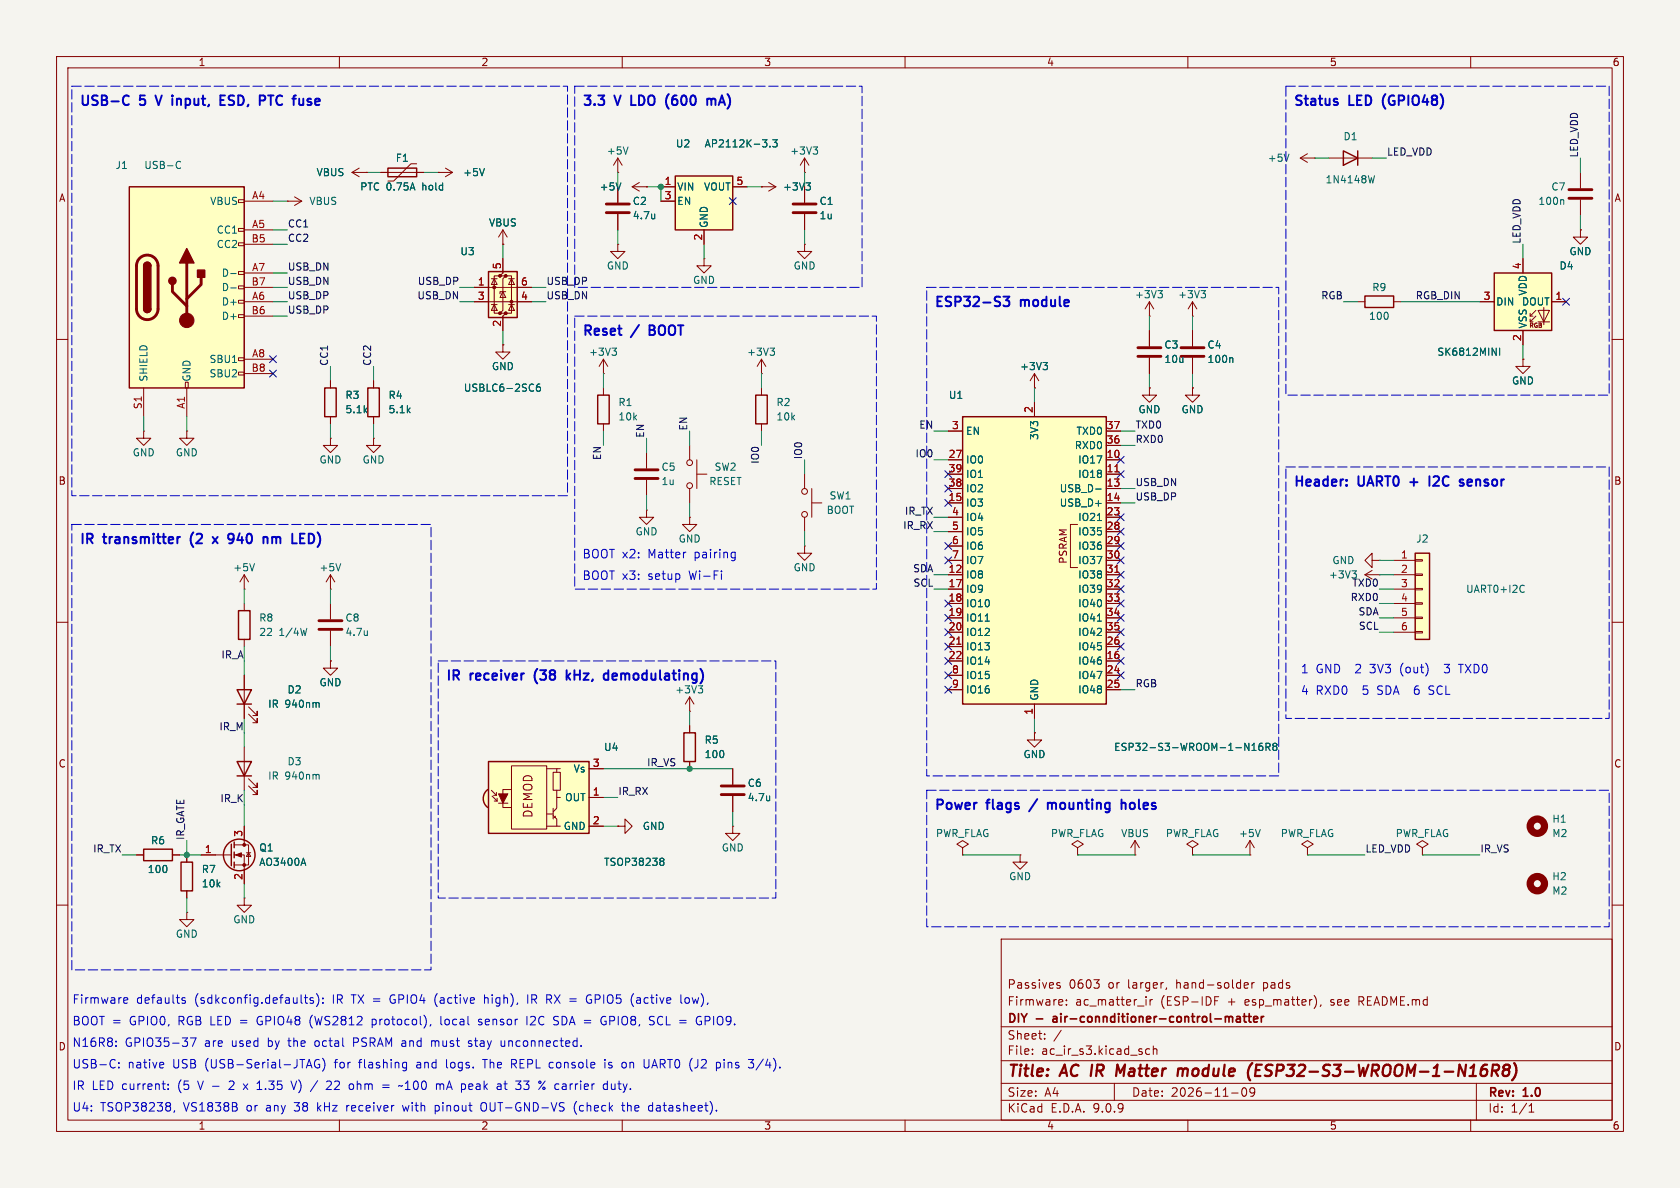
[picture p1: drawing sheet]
<svg xmlns="http://www.w3.org/2000/svg" width="297mm" height="210mm" viewBox="0 0 297 210" stroke-linecap="round" stroke-linejoin="round" font-family="sans-serif">
<path d="M0 0h297v210h-297z" fill="#f5f4ef" stroke="#f5f4ef" stroke-width=".18"/>
<g fill="none" stroke="#840000" stroke-width=".18">
<path d="M10 10h277v190h-277zM12 12h273v186h-273zM60 10v2M110 10v2M160 10v2M210 10v2M260 10v2M50.8 35.6h.1M50.8 35.6h2.5M52.1 34.8l1.2 .8M53.3 35.6l-1.2 .7M10 60h2"/>
<path d="M25.4 76.2v1.3h1.3l-1.3 1.2-1.3-1.2h1.3M25.4 76.2h.1M285 60h2M10 110h2M285 110h2M170.2 149.9l1-.7-1-.6-1 .6 1 .7v1.2M170.2 151.1h.1M10 160h2M177 166h108v32h-108zM186.9 174.1l.5 .2 .1 .1-.1 .2-.4 .1M186.9 173.8h.5M187.8 176.8l.1 .3-.7 .1"/>
<path d="M188.5 177.6v.1M188.5 176.8v.1M193.4 173.2h.9l-.5 .6M194.2 173.9v.7M202.6 176.2v.1M202.6 176.7v1M203.3 176.7v1M203.7 176.7l-.2 .1-.2 .2M206.2 174.6l-.1 .3M214.7 176.9h.5M214.7 176.2h.8M220 174.5l.2 .2 .4-.1"/>
<path d="M220 173.9l.2-.2h.3l.2 .2v.2l-.7 .1M221.3 173.7v1M221.7 173.7l-.2 .1-.2 .2M232.6 176.4l.1 .6-.1 .8M233.5 177.6l-.1 .3M285 160h2M60 198v2M110 198v2M160 198v2M177 194.5h108M177 191.5h108M177 187.5h108"/>
<path d="M177 181.5h108M182.5 186.3v.1M182.5 185.5v.1M184.7 183.6v.1M184.7 182.8v.1M187.6 182.1l-1.3 2M197 191.5v3M203.2 185.5l-.4-.1-.3 .3v.4l.2 .2h.5M203.9 185.5l.2-.1 .4 .1v.9M203.9 184.9v1.5M210 198v2M217.7 193.2h1.2"/>
<path d="M219.7 192.4l.2-.1a.81 .81 0 0 1 .6 .6 .81 .81 0 0 1-.3 .8l-.2 .1a.81 .81 0 0 1-.3-1.4zM221.8 192.9l-.3 .3h-.3l-.2-.3 .1-.5 .4-.1 .2 .1a.99 .99 0 0 1-.3 1.4h-.3M260 198v2M261 191.5v6.5M270.3 196.6h.9M270.3 195.5l.4-.4v1.5"/>
</g>
<g fill="none" stroke="#840000" stroke-width=".4">
<path d="M197.6 188.2l.4 1.4 .9-1.4M208.4 189l.5-.1 .2 .3M209.1 189.2l-.1 1M209.9 189a.5 .5 0 0 0-.8 .2M221.4 187.9l-.1 .1M222 189.2h.7M223.1 188.2h-1l-.2 2h.9M263.9 188.2l1 .1a.58 .58 0 0 1-.3 1h-.8M264.3 189.3l.5 .9M266.1 189.1a.65 .65 0 0 0-.3 1 .65 .65 0 0 0 .9-.1 .65 .65 0 0 0 0-.8l-.2-.1M266.1 189.1l-.3-.2v-.3a.64 .64 0 0 1 1.1-.2v.3l-.4 .4M266.1 189.1h.4"/>
<path d="M267.7 187.9a2.32 2.32 0 0 1-.4 3.1"/>
</g>
<path d="M218.6 179.8h.6l.1 .9M219.8 179.7h.5M220 179.2v1.3l.3 .2M220.6 179.7h.6M220.8 179.2v1.3l.4 .2M223 179.7v1M223.4 179.7l-.3 .1-.1 .2M186.2 180.2v.4M219.3 180l-.5 .1a.29 .29 0 0 0-.3 .3 .29 .29 0 0 0 .3 .3l.5-.1M221.6 180.2l.7-.2v-.2l-.5-.1-.2 .2 .1 .7h.6" fill="none" stroke="#840000" stroke-width=".3"/>
<path d="M22.9 33h20.3v35.6h-20.3z" fill="#ffffc2"/>
<g fill="none" stroke="#840000" stroke-width=".18">
<path d="M42.2 35.3h1v.5h-1zM43.2 35.6h5.1M42.2 40.4h1v.5h-1zM42.2 42.9h1v.5h-1zM42.2 48h1v.5h-1zM42.2 50.5h1v.6h-1zM42.2 53.1h1v.5h-1zM42.2 55.6h1v.5h-1zM43.2 40.6h5.1M43.2 43.2h5.1M43.2 48.3h5.1M43.2 50.8h5.1"/>
<path d="M43.2 53.3h5.1M43.2 55.9h5.1M25.4 68.6v5.1M32.8 67.6h.5v1h-.5zM33 76.2v1.3h1.3l-1.3 1.2-1.3-1.2h1.3M33 76.2h.1M33 68.6v5.1M42.2 63.2h1v.6h-1zM42.2 65.8h1v.5h-1zM43.2 63.5h5.1M43.2 66h5.1M241.3 101.6l1.3 .8"/>
<path d="M241.3 101.6h2.5M242.6 100.8l-1.3 .8M243.8 101.6h.1M121.9 125.7h.1M121.9 123.2l-.7 1.3M121.9 123.2l.8 1.3M121.9 123.2v2.5M251.5 149.9l1-.7-1-.6-1.1 .6 1.1 .7v1.2M251.5 151.1h.1"/>
</g>
<path d="M22.9 33h20.3v35.6h-20.3zM25.4 47a.64 .64 0 0 1 .6-.6 .64 .64 0 0 1 .7 .6M25.4 54.6a.64 .64 0 0 0 .6 .6 .64 .64 0 0 0 .7-.6" fill="none" stroke="#840000" stroke-width=".25"/>
<path d="M24.7 45.7a1.9 1.9 0 0 1 2.1-.5 1.9 1.9 0 0 1 1.1 1.8v7.6a1.91 1.91 0 0 1-1.9 1.9 1.91 1.91 0 0 1-1.9-1.9v-7.8l.2-.6zM30.5 50.3v1.3l2.5 2.5M33 46.5v10.1M35.6 49v1.3l-2.6 2.5" fill="none" stroke="#840000" stroke-width=".51"/>
<g fill="#840000" stroke="#840000" stroke-width=".25">
<path d="M25.4 47h1.3v7.6h-1.3z"/>
<path d="M25.6 46.5a.64 .64 0 0 1 .7-.1 .64 .64 0 0 1 .4 .6h-1.3z"/>
<path d="M25.4 54.6h1.3a.64 .64 0 0 1-.7 .6 .64 .64 0 0 1-.6-.6z"/>
<path d="M33 43.9l1.3 2.6h-2.6z"/>
<path d="M34.9 47.8h1.3v1.2h-1.3z"/>
<circle cx="30.5" cy="49.7" r=".63"/>
</g>
<circle cx="33" cy="56.6" r="1.27" fill="#840000" stroke="#840000" stroke-width=".18"/>
<path d="M31.4 28.6l.3-.1 .2 .1M31.9 29.7l-.2 .1-.3-.1M40.8 48.4h1M40.8 50.9h1M239 100.9h.8l-.4 .5M239.5 101.4l.3 .2v.3M124 121.7l.2 .3v.3l-.2 .2" fill="none" stroke="#006464" stroke-width=".18"/>
<circle cx="271.8" cy="146" r="1.27" fill="none" stroke="#840000" stroke-width="1.3"/>
<path d="M250.2 97.8h2.5v15.2h-2.5z" fill="#ffffc2"/>
<path d="M250.2 97.8h2.5v15.2h-2.5z" fill="none" stroke="#840000" stroke-width=".25"/>
<g fill="none" stroke="#840000" stroke-width=".18">
<path d="M210.8 58.4v2.8M210.8 63.2v2.8M246.4 99.1h3.8M250.2 98.9h1.3v.3h-1.3zM246.4 101.6h3.8M246.4 104.1h3.8M246.4 106.7h3.8M246.4 109.2h3.8M246.4 111.8h3.8M250.2 101.5h1.3v.2h-1.3zM250.2 104h1.3v.3h-1.3zM250.2 106.6h1.3v.2h-1.3z"/>
<path d="M250.2 109.1h1.3v.2h-1.3zM250.2 111.6h1.3v.3h-1.3z"/>
</g>
<path d="M217.8 63.2l.1 .2v.7M269.1 103.4l.4 .2M269.5 104.6l-.4 .1" fill="none" stroke="#006464" stroke-width=".18"/>
<path d="M208.8 61.5h4.1M208.8 63h4.1" fill="none" stroke="#840000" stroke-width=".51"/>
<path d="M170.2 73.7h25.4v50.8h-25.4z" fill="#ffffc2"/>
<path d="M68.6 29.7h5.1v1.5h-5.1zM105.7 69.9h2v5h-2zM170.2 73.7h25.4v50.8h-25.4zM120.9 129.5h2v5.1h-2z" fill="none" stroke="#840000" stroke-width=".25"/>
<g fill="none" stroke="#840000" stroke-width=".18">
<path d="M67.3 30.5h7.6M73.7 29h-1.1l-3 3h-1M203.2 58.4v2.8M210.8 55.9h.1M210.8 53.3l-.7 1.3M210.8 53.3l.8 1.3M210.8 53.3v2.6M106.7 66h.1M106.7 63.5v2.5M106.7 68.6v1.3M106.7 74.9v1.3M106.7 63.5l-.8 1.3"/>
<path d="M106.7 63.5l.7 1.3M167.6 76.2h2.6M182.9 71.1v2.6M195.6 76.2h2.5M195.6 78.7h2.5M203.2 63.2v2.8M210.8 68.6v1.3h1.3l-1.3 1.2-1.3-1.2h1.3M210.8 68.6h.1M167.6 81.3h2.6M167.6 83.8h2.6M167.6 86.4h2.6M167.6 88.9h2.6"/>
<path d="M167.6 91.4h2.6M167.6 94h2.6M167.6 96.5h2.6M167.6 99.1h2.6M190.5 92.7h-1.3v7.6h1.3M195.6 81.3h2.5M195.6 83.8h2.5M195.6 86.4h2.5M195.6 88.9h2.5M195.6 91.4h2.5M195.6 94h2.5M195.6 96.5h2.5"/>
<path d="M195.6 99.1h2.5M167.6 101.6h2.6M167.6 104.1h2.6M167.6 106.7h2.6M167.6 109.2h2.6M167.6 111.8h2.6M167.6 114.3h2.6M167.6 116.8h2.6M167.6 119.4h2.6M195.6 101.6h2.5M195.6 104.1h2.5M195.6 106.7h2.5"/>
<path d="M195.6 109.2h2.5M195.6 111.8h2.5M195.6 114.3h2.5M195.6 116.8h2.5M195.6 119.4h2.5M121.9 128.3v1.2M121.9 134.6v1.3M167.6 121.9h2.6M182.9 129.5v1.3h1.2l-1.2 1.3-1.3-1.3h1.3M182.9 129.5h.1M182.9 124.5v2.5M195.6 121.9h2.5"/>
<path d="M180.3 151.1v1.3h1.3l-1.3 1.3-1.2-1.3h1.2M180.3 151.1h.1M190.5 149.9l1-.7-1-.6-1 .6 1 .7v1.2M190.5 151.1h.1M200.7 151.1h.1M200.7 148.6l-.8 1.3M200.7 148.6l.7 1.3M200.7 148.6v2.5M210.8 149.9l1-.7-1-.6-1 .6 1 .7v1.2M210.8 151.1h.1M221 151.1h.1M221 148.6l-.8 1.3"/>
<path d="M221 148.6l.7 1.3M221 148.6v2.5M231.1 149.9l1.1-.7-1.1-.6-1 .6 1 .7v1.2M231.1 151.1h.1"/>
</g>
<g fill="none" stroke="#006464" stroke-width=".18">
<path d="M212.3 51.4h.8l-.4 .5M212.9 51.9l.2 .2v.3l-.2 .2M108.2 61.5h.8l-.4 .5M108.7 62l.3 .3v.3l-.3 .2M193.7 86.5h1M194 92h.7M174.2 109.8h.7M194 109.8h.7M221.3 132.7h.8M221.3 131.8l.4-.4v1.3M223.1 131.4l-.3 .1a.86 .86 0 0 0 0 1.2l.4-.2 .1-.4-.3-.2h-.2l-.3 .2M223.8 132.1l.6-.1 .1-.2v-.3l-.7-.1v1.3"/>
<path d="M224.1 132.1l.4 .6M225.3 131.9l-.3 .3 .1 .3 .2 .2 .3-.1 .1-.2v-.2l-.2-.3M225.3 131.9l-.3-.2 .3-.3h.2l.2 .2-.2 .3M225.3 131.9h.2M222.8 146.6l-.4 1.3"/>
</g>
<path d="M197.1 83.4h.7M169.2 113.9h.7M197.1 101.2h.7" fill="none" stroke="#a90000" stroke-width=".18"/>
<path d="M201.2 61.5h4M201.2 63h4" fill="none" stroke="#840000" stroke-width=".51"/>
<circle cx="271.8" cy="156.2" r="1.27" fill="none" stroke="#840000" stroke-width="1.3"/>
<path d="M264.2 48.3h10.1v10.1h-10.1z" fill="#ffffc2"/>
<g fill="none" stroke="#840000" stroke-width=".18">
<path d="M229.9 27.9h2.5M229.9 27.9l1.2 .8M231.1 27.2l-1.2 .7M232.4 27.9h.1M234.9 27.9h7.7M240 53.3h1.3M246.4 53.3h1.2M261.6 53.3h2.6M269.2 45.7v2.6M269.2 58.4v2.6M270.5 55.9h.5M270.5 56.9h.5"/>
<path d="M271.5 54.9l-1 1v-.5M271.5 55.9l-1 1v-.5M271.9 54.9h2l-1 2zM271.9 56.9h2M272.9 54.4v3M274.3 53.3h2.6M121.9 78.7v2.6M121.9 86.4v2.5M123.2 83.8h1.8M123.2 81.3v5.1"/>
<circle cx="121.9" cy="85.9" r=".51"/>
<circle cx="121.9" cy="81.8" r=".51"/>
</g>
<path d="M237.5 26.7l2.5 1.2-2.5 1.3zM240 26.7v2.5M241.3 52.3h5.1v2.1h-5.1zM264.2 48.3h10.1v10.1h-10.1z" fill="none" stroke="#840000" stroke-width=".25"/>
<path d="M227.9 27.2l-.4 1.3M243 31.1l-.3 1.2M263.8 61.5l.7 1.3v-1.3M265.1 61.5v1.3" fill="none" stroke="#006464" stroke-width=".18"/>
<path d="M119.4 31.1h10.1v9.5h-10.1z" fill="#ffffc2"/>
<g fill="none" stroke="#840000" stroke-width=".25">
<path d="M119.4 31.1h10.1v9.5h-10.1zM57.4 68.6h2v5.1h-2zM65 68.6h2.1v5.1h-2.1zM42.2 108h2v5h-2zM41.9 134.6h2.5l-1.2 2.6zM41.9 121.9h2.5l-1.2 2.6zM41.9 137.2h2.5M41.9 124.5h2.5M25.4 150.1h5.1v2h-5.1zM32 152.4h2v5.1h-2zM40.9 149.2v3.8M41.4 148.8v1.1"/>
<path d="M41.4 150.6v1M41.4 152.4v1"/>
<circle cx="42.3" cy="151.1" r="2.79"/>
</g>
<g fill="none" stroke="#840000" stroke-width=".18">
<path d="M62.2 30.5h2.6M62.2 30.5l1.3 .7M63.5 29.7l-1.3 .8M64.8 30.5h.1M77.5 30.5h.1M77.5 30.5h2.5M78.7 29.7l1.3 .8M80 30.5l-1.3 .7M109.2 30.5h.1M109.2 27.9l-.7 1.3M109.2 27.9l.8 1.3M109.2 27.9v2.6"/>
<path d="M109.2 33v2.8M109.2 37.8v2.8M111.8 33h2.5M111.8 33l1.2 .8M113 32.3l-1.2 .7M114.3 33h.1M116.8 33h2.6M116.8 35.6h2.6M129.5 33h2.6M134.6 33h.1M134.6 33h2.6M135.9 32.3l1.3 .7"/>
<path d="M137.2 33l-1.3 .8M142.2 30.5h.1M142.2 27.9v2.6M142.2 33v2.8M142.2 37.8v2.8M142.2 27.9l-.7 1.3M142.2 27.9l.8 1.3M88.9 43.2h.1M88.9 40.6l-.8 1.3M88.9 40.6l.8 1.3M88.9 40.6v2.6M109.2 43.2v1.3h1.3l-1.3 1.2-1.3-1.2h1.3"/>
<path d="M109.2 43.2h.1M124.5 45.7v1.3h1.2l-1.2 1.3-1.3-1.3h1.3M124.5 45.7h.1M124.5 40.6v2.6M58.4 67.3v1.3M58.4 73.7v1.2M66 67.3v1.3M66 73.7v1.2M88.9 61v1.2h1.3l-1.3 1.3-1.3-1.3h1.3M88.9 61h.1M242.6 99.1v-1.3l-1.3 1.3 1.3 1.2v-1.2h1.2M243.8 99.1h.1"/>
<path d="M43.2 104.1h.1M43.2 101.6v2.5M43.2 106.7v1.3M43.2 113v1.3M43.2 119.4v7.6M43.2 101.6l-.8 1.3M43.2 101.6l.7 1.3M58.4 116.8v1.3h1.3l-1.3 1.3-1.3-1.3h1.3M58.4 116.8h.1M58.4 104.1h.1M58.4 101.6v2.5M58.4 106.7v2.8"/>
<path d="M58.4 111.5v2.8M58.4 101.6l-.7 1.3M58.4 101.6l.8 1.3M43.2 132.1v7.6M43.9 138.9l1.6 1.6v-.8v.8h-.8M43.9 137.7l1.6 1.5v-.8v.8h-.8M43.9 126.2l1.6 1.6v-.8v.8h-.8M43.9 125l1.6 1.5v-.8v.8h-.8M24.1 151.1h1.3M30.5 151.1h1.2M33 151.1v1.3M33 157.5v1.3"/>
<path d="M35.6 151.1h5.3M41.4 149.4h2.5v3.5h-2.5M41.4 151.1h1.8v5.1M43.2 158.8v1.2h1.2l-1.2 1.3-1.3-1.3h1.3M43.2 158.8h.1M43.2 146.1v3.3M43.6 150.7h.7M43.9 150.7l.4 .7h-.7zM33 161.3v1.3h1.3l-1.3 1.2-1.3-1.2h1.3M33 161.3h.1"/>
</g>
<g fill="none" stroke="#006464" stroke-width=".18">
<path d="M85.6 29.8l-.4 1.3M109.8 32.3l-.5 1.3M111 26l-.4 1.2M115.7 37.8v.9M115.7 38.6h.1M134.8 24.7h.8l-.4 .5M135.5 25.3v.6M136.1 25.9v.1M136.6 24.7h.8l-.4 .5 .3 .1v.6l-.1 .1-.6-.1M142.5 32.3h.8l-.5 .5M143 32.8l.3 .3v.3l-.3 .2M143.8 26h.7l-.4 .5"/>
<path d="M144.3 26.5l.2 .2v.3l-.2 .2M45 99.6l-.4 1.3M60.2 99.6l-.4 1.3M54.2 111.1l-.3 1.2M64.9 111.5v.8M64.9 112.2v.1M56.2 136.9l.2 .2v.6M56.2 124.2l.2 .2v.6M53.6 151.7l.5 1.3"/>
</g>
<g fill="#840000" stroke="#840000" stroke-width=".18">
<path d="M41.7 151.1l1-.4v.8z"/>
<circle cx="43.2" cy="149.4" r=".25"/>
<circle cx="43.2" cy="152.9" r=".25"/>
</g>
<path d="M107.2 36.1h4.1M107.2 37.6h4.1M140.2 36.1h4.1M140.2 37.6h4.1M56.4 109.7h4.1M56.4 111.3h4.1" fill="none" stroke="#840000" stroke-width=".51"/>
<path d="M86.4 48h5v8.1h-5z" fill="#ffffc2"/>
<g fill="#840000" stroke="#840000" stroke-width=".18">
<circle cx="87.4" cy="50.8" r=".25"/>
<circle cx="88.4" cy="48.8" r=".25"/>
<circle cx="88.4" cy="55.4" r=".25"/>
<circle cx="89.4" cy="48.8" r=".25"/>
<circle cx="89.4" cy="55.4" r=".25"/>
<circle cx="90.4" cy="53.3" r=".25"/>
</g>
<g fill="none" stroke="#840000" stroke-width=".18">
<path d="M83.8 50.8h10.2M83.8 53.3h10.2M86.9 53.8h1M86.9 49.3h1M87.4 49.3l.5 1h-1zM87.4 53.8l.5 1.1h-1zM88.4 48.8h-1v6.6h1M88.9 45.7v2.6l-.5 .5h1l-.5 .5v5.6l-.5 .5h1l-.5 .5v2.5M88.9 51.6l.5 1h-1zM89.4 51.6h-1v.3M89.4 48.8h1v6.6h-1M89.9 53.8h1"/>
<path d="M89.9 49.3h1M90.4 49.3l.5 1h-1zM90.4 53.8l.5 1.1h-1zM142.2 43.2v1.3h1.3l-1.3 1.2-1.2-1.2h1.2M142.2 43.2h.1M58.4 77.5v1.2h1.3l-1.3 1.3-1.3-1.3h1.3M58.4 77.5h.1M66 77.5v1.2h1.3l-1.3 1.3-1.2-1.3h1.2M66 77.5h.1M134.6 66h.1M134.6 63.5v2.5M134.6 68.6v1.3"/>
<path d="M134.6 74.9v1.3M134.6 63.5l-.7 1.3M134.6 63.5l.8 1.3M129.5 135.9v2.8M109.2 146.1h1.3v-1.3l1.3 1.3-1.3 1.2v-1.2M109.2 146.1h.1M129.5 146.1v1.2h1.3l-1.3 1.3-1.2-1.3h1.2M129.5 146.1h.1M129.5 140.7v2.8"/>
</g>
<path d="M86.4 48h5v8.1h-5zM133.6 69.9h2v5h-2z" fill="none" stroke="#840000" stroke-width=".25"/>
<path d="M95.4 67.9l-.3 .1a.86 .86 0 0 0 0 1.2l.4-.2 .1-.4-.3-.2h-.2l-.3 .2M136.1 61.5h.8l-.4 .5M136.7 62l.2 .3v.3l-.2 .2M136.1 140.7v.8M136.1 141.4l-.1 .1" fill="none" stroke="#006464" stroke-width=".18"/>
<path d="M127.5 138.9h4.1M127.5 140.5h4.1" fill="none" stroke="#840000" stroke-width=".51"/>
<path d="M86 139.8l.2-.2 1.2 1.6-1.2 1.5a1.97 1.97 0 0 1-.2-2.9z" fill="#ffffc2" stroke="#ffffc2" stroke-width=".18"/>
<path d="M86.4 134.6h17.7v12.7h-17.7z" fill="#ffffc2"/>
<path d="M86.2 139.6a1.97 1.97 0 0 0 0 3.1M86.4 134.6h17.7v12.7h-17.7z" fill="none" stroke="#840000" stroke-width=".25"/>
<g fill="none" stroke="#840000" stroke-width=".18">
<path d="M64.8 30.5h.1M67.3 30.5h1.3M73.7 30.5h1.2M77.5 30.5h.1M109.2 33v2.8M109.2 37.8v2.8M114.3 33h.1M116.8 33h2.6M116.8 35.6h2.6M129.5 33h2.6M134.6 33h.1M142.2 33v2.8"/>
<path d="M142.2 37.8v2.8M279.4 30.5v2.8M279.4 35.3v2.8M83.8 53.3h2.6M83.8 50.8h2.6M88.9 43.2h.1M88.9 45.7v2.6M88.9 55.9v2.5M91.4 53.3h2.6M91.4 50.8h2.6M124.5 40.6v2.6M203.2 55.9h.1"/>
<path d="M203.2 53.3l-.8 1.3M203.2 53.3l.8 1.3M203.2 53.3v2.6M203.2 58.4v2.8M210.8 58.4v2.8M261.6 53.3h2.6M269.2 45.7v2.6M269.2 58.4v2.6M274.3 53.3h2.6M279.4 40.6v1.3h1.3l-1.3 1.3-1.3-1.3h1.3M279.4 40.6h.1M58.4 67.3v1.3"/>
<path d="M58.4 73.7v1.2M66 67.3v1.3M66 73.7v1.2M88.9 61h.1M167.6 76.2h2.6M182.9 68.6h.1M182.9 66l-.8 1.3M182.9 66l.7 1.3M182.9 66v2.6M182.9 71.1v2.6M195.6 76.2h2.5M195.6 78.7h2.5"/>
<path d="M203.2 68.6v1.3h1.3l-1.3 1.2-1.3-1.2h1.3M203.2 68.6h.1M203.2 63.2v2.8M210.8 68.6h.1M210.8 63.2v2.8M269.2 63.5v1.3h1.3l-1.3 1.2-1.2-1.2h1.2M269.2 63.5h.1M114.3 90.2v1.2h1.3l-1.3 1.3-1.3-1.3h1.3M114.3 90.2h.1M114.3 80v2.8M114.3 84.8v2.8M121.9 91.4v1.3h1.3l-1.3 1.3-1.3-1.3h1.3"/>
<path d="M121.9 91.4h.1M142.2 96.5v1.3h1.3l-1.3 1.3-1.2-1.3h1.2M142.2 96.5h.1M142.2 83.8v2.6M142.2 91.4v2.6M143.5 88.9h1.8M143.5 86.4v5M167.6 88.9h2.6M167.6 81.3h2.6M167.6 83.8h2.6M167.6 86.4h2.6M167.6 91.4h2.6"/>
<path d="M167.6 94h2.6M167.6 96.5h2.6M167.6 99.1h2.6M195.6 88.9h2.5M195.6 81.3h2.5M195.6 83.8h2.5M195.6 86.4h2.5M195.6 91.4h2.5M195.6 94h2.5M195.6 96.5h2.5M195.6 99.1h2.5M43.2 119.4v2.5"/>
<path d="M58.4 116.8h.1M167.6 101.6h2.6M167.6 104.1h2.6M167.6 106.7h2.6M167.6 109.2h2.6M167.6 111.8h2.6M167.6 114.3h2.6M167.6 116.8h2.6M167.6 119.4h2.6M195.6 101.6h2.5M195.6 104.1h2.5M195.6 106.7h2.5"/>
<path d="M195.6 109.2h2.5M195.6 111.8h2.5M195.6 114.3h2.5M195.6 116.8h2.5M195.6 119.4h2.5M43.2 124.5v2.5M86.9 139.7l.9 .9M90.4 135.4h6.2v11.2h-6.2zM90.4 139.6h-1.5v3.1h1.5M96.6 135.9h1.8M97.8 136.5h1.3v3.2h-1.3zM98.4 139.7v1.3"/>
<path d="M99.1 135.9h-.7v.6M104.1 135.9h2.6M121.9 128.3v1.2M121.9 134.6v1.3M129.5 135.9v2.8M167.6 121.9h2.6M182.9 129.5h.1M182.9 124.5v2.5M195.6 121.9h2.5M24.1 151.1h1.3M30.5 151.1h1.2M33 151.1v1.3"/>
<path d="M33 157.5v1.3M35.6 151.1h2.5M43.2 146.1v2.5M43.2 153.7v2.5M87 140.7l.9 .9M87.2 140.6h.6M87.4 141.6h.5M87.8 140.1v.5M87.9 141.1v.5M88.1 142h1.7M96.6 146.1h1.8M96.6 143.9h1.2"/>
<path d="M97.8 144.1l.6 .7v1.3h.7M97.8 142.9v1.9M98.2 144.3v.2h-.3M99.1 141h-.7v1.9l-.6 .6M104.1 146.1h2.6M104.1 141h2.6M109.2 146.1h.1M129.5 140.7v2.8"/>
<circle cx="142.2" cy="86.9" r=".51"/>
<circle cx="142.2" cy="90.9" r=".51"/>
</g>
<path d="M88.1 140.3h1.7l-.9 1.7z" fill="#840000" stroke="#840000" stroke-width=".18"/>
<g fill="none" stroke="#006464" stroke-width=".18">
<path d="M85.6 29.8l-.4 1.3M109.8 32.3l-.5 1.3M115.7 37.8v.9M115.7 38.6h.1M134.8 24.7h.8l-.4 .5M135.5 25.3v.6M136.1 25.9v.1M136.6 24.7h.8l-.4 .5 .3 .1v.6l-.1 .1-.6-.1M142.5 32.3h.8l-.5 .5M143 32.8l.3 .3v.3l-.3 .2M276.3 35.3l.1 .2v.6M204.7 51.4h.8l-.4 .5"/>
<path d="M205.3 51.9l.2 .2v.3l-.2 .2M95.4 67.9l-.3 .1a.86 .86 0 0 0 0 1.2l.4-.2 .1-.4-.3-.2h-.2l-.3 .2M184.4 64.1h.8l-.4 .5M184.9 64.6l.3 .2v.3l-.3 .2M217.8 63.2l.1 .2v.7M263.8 61.5l.7 1.3v-1.3M265.1 61.5v1.3M193.7 86.5h1M194 92h.7M174.2 109.8h.7M194 109.8h.7M56.2 124.2l.2 .2v.6"/>
<path d="M221.3 132.7h.8M221.3 131.8l.4-.4v1.3M223.1 131.4l-.3 .1a.86 .86 0 0 0 0 1.2l.4-.2 .1-.4-.3-.2h-.2l-.3 .2M223.8 132.1l.6-.1 .1-.2v-.3l-.7-.1v1.3M224.1 132.1l.4 .6M225.3 131.9l-.3 .3 .1 .3 .2 .2 .3-.1 .1-.2v-.2l-.2-.3M225.3 131.9l-.3-.2 .3-.3h.2l.2 .2-.2 .3M225.3 131.9h.2M53.6 151.7l.5 1.3M116.9 151.7h.2l.3 .3-.3 .3M116.9 152.3h.2M117.1 152.3l.3 .2v.2l-.1 .2-.4 .1"/>
<path d="M136.1 140.7v.8M136.1 141.4l-.1 .1"/>
</g>
<path d="M277.4 33.5h4M277.4 35.1h4M112.3 83.1h4M112.3 84.6h4" fill="none" stroke="#840000" stroke-width=".51"/>
<g fill="none" stroke="#009600" stroke-width=".18">
<path d="M48.3 35.6h2.5M64.8 30.5h2.5M74.9 30.5h2.6M109.2 30.5v2.5M114.3 33h2.5v2.6M132.1 33h2.5M142.2 30.5v2.5M232.4 27.9h2.5M242.6 27.9h2.5M279.4 27.9v2.6M279.4 38.1v2.5M48.3 50.8h2.5"/>
<path d="M48.3 53.3h2.5M48.3 40.6h2.5M48.3 43.2h2.5M48.3 55.9h2.5M48.3 48.3h2.5M81.3 50.8h2.5M81.3 53.3h2.5M88.9 43.2v2.5M88.9 58.4v2.6M94 50.8h2.5M94 53.3h2.5M109.2 40.6v2.6"/>
<path d="M124.5 43.2v2.5M142.2 40.6v2.6M203.2 55.9v2.5M210.8 55.9v2.5M237.5 53.3h2.5M247.6 53.3h14M269.2 43.2v2.5M25.4 73.7v2.5M33 73.7v2.5M58.4 64.8v2.5M58.4 74.9v2.6M66 64.8v2.5"/>
<path d="M66 74.9v2.6M106.7 66v2.6M106.7 76.2v2.5M114.3 77.5v2.5M121.9 76.2v2.5M134.6 66v2.6M134.6 76.2v2.5M165.1 76.2h2.5M182.9 68.6v2.5M198.1 76.2h2.6M198.1 78.7h2.6M203.2 66v2.6"/>
<path d="M210.8 66v2.6M269.2 61v2.5M114.3 87.6v2.6M121.9 88.9v2.5M142.2 81.3v2.5M142.2 94v2.5M165.1 81.3h2.5M165.1 91.4h2.5M165.1 94h2.5M198.1 88.9h2.6M198.1 86.4h2.6M243.8 99.1h2.6"/>
<path d="M43.2 104.1v2.6M43.2 114.3v5.1M58.4 104.1v2.6M58.4 114.3v2.5M165.1 101.6h2.5M165.1 104.1h2.5M243.8 101.6h2.6M243.8 109.2h2.6M243.8 104.1h2.6M243.8 111.8h2.6M243.8 106.7h2.6M43.2 127v5.1"/>
<path d="M43.2 139.7v6.4M106.7 135.9h22.8M121.9 125.7v2.6M182.9 127v2.5M198.1 121.9h2.6M21.6 151.1h2.5M31.7 151.1h3.9M33 148.6v2.5M33 158.8v2.5M43.2 156.2v2.6M106.7 141h2.5M106.7 146.1h2.5"/>
<path d="M129.5 143.5v2.6M170.2 151.1h10.1M190.5 151.1h10.2M210.8 151.1h10.2M231.1 151.1h10.2M251.5 151.1h10.1"/>
</g>
<g fill="none" stroke="#000084" stroke-width=".18">
<path d="M128.9 35l1.2 1.2M130.1 35l-1.2 1.2M276.3 52.7l1.2 1.2M277.5 52.7l-1.2 1.2M47.7 65.4l1.2 1.2M47.7 62.9l1.2 1.2M48.9 65.4l-1.2 1.2M48.9 62.9l-1.2 1.2M167 85.8l1.2 1.2M167 98.5l1.2 1.2M167 95.9l1.2 1.2M167 88.3l1.2 1.2"/>
<path d="M167 83.2l1.2 1.2M168.2 85.8l-1.2 1.2M168.2 98.5l-1.2 1.2M168.2 95.9l-1.2 1.2M168.2 88.3l-1.2 1.2M168.2 83.2l-1.2 1.2M197.5 90.8l1.2 1.2M197.5 80.7l1.2 1.2M197.5 98.5l1.2 1.2M197.5 95.9l1.2 1.2M197.5 93.4l1.2 1.2M197.5 83.2l1.2 1.2"/>
<path d="M198.7 83.2l-1.2 1.2M198.7 90.8l-1.2 1.2M198.7 80.7l-1.2 1.2M198.7 98.5l-1.2 1.2M198.7 95.9l-1.2 1.2M198.7 93.4l-1.2 1.2M167 108.6l1.2 1.2M167 118.8l1.2 1.2M167 116.2l1.2 1.2M167 113.7l1.2 1.2M167 111.2l1.2 1.2M167 106.1l1.2 1.2"/>
<path d="M168.2 108.6l-1.2 1.2M168.2 118.8l-1.2 1.2M168.2 116.2l-1.2 1.2M168.2 113.7l-1.2 1.2M168.2 111.2l-1.2 1.2M168.2 106.1l-1.2 1.2M197.5 118.8l1.2 1.2M197.5 111.2l1.2 1.2M197.5 108.6l1.2 1.2M197.5 106.1l1.2 1.2M197.5 103.5l1.2 1.2M197.5 101l1.2 1.2"/>
<path d="M197.5 113.7l1.2 1.2M197.5 116.2l1.2 1.2M198.7 118.8l-1.2 1.2M198.7 111.2l-1.2 1.2M198.7 108.6l-1.2 1.2M198.7 106.1l-1.2 1.2M198.7 103.5l-1.2 1.2M198.7 101l-1.2 1.2M198.7 113.7l-1.2 1.2M198.7 116.2l-1.2 1.2M167 121.3l1.2 1.2M168.2 121.3l-1.2 1.2"/>
</g>
<g fill="none" stroke="#0000c2" stroke-width=".18">
<path d="M129.5 97.6l.5 .1M130 97.6v1.2l-.3 .3M130 98.5l-.5 .1M127.5 100.9v.2M127.5 101.4v1M255.3 117.4h1M255.3 118.8l.2 .1M257.8 117.4h.9M252.6 122.7h.2M252.8 121.3l-.2 .2 .2 .4M21.9 177.3h.6M21.9 176.4h.5l.2 .3-.7 .2"/>
<path d="M32.7 176.4h-.3l-.2 .2v.2l.5 .1v.4h-.5M53.8 176.4h.6M54 175.9v1.2l.4 .3M55.4 176.4h-.4l-.2 .2 .1 .2 .5 .1v.4h-.6M55.9 175.6a1.72 1.72 0 0 1 0 2.3M57.1 177.2v.2M57.1 176.4v.2M76.9 176.3v1M77.9 179.7v1.3l.3 .2M85.7 175.9v1.5M85.9 176.4l-.2 .1M93.2 179.7v1.5"/>
<path d="M93.3 175.9v1.5M94 179.7l-.2 .1M98.2 179.7h.5M103.8 177.1a.52 .52 0 0 0 .8 .1M104.3 176.7h.3M104.5 175.9a.54 .54 0 0 0-.7 .2M106.7 179.7h.4M112.6 176.9v.4M115.4 179.7h.3M120.4 175.9v1.2l.2 .3M121.6 176.4h-.4l-.1 .2 .1 .6 .4 .2M125.2 179.7h-.5v1.5"/>
<path d="M20.3 187.4h.1M20.4 188.6l-.1 .1M20.5 184.8v.2M20.5 184v.2M21 187.9v.1M21 188.6v.2M28.7 191.6h.5M28.7 187.8l.2 .3-.7 .2M28.9 188.7l-.2 .1M29.1 192.6h.1M29.7 192.5v.1M29.7 191.7v.1"/>
<path d="M30.9 196.3l-.2 .3M33.7 183.5h1l-.7 1.5M43 191.6l.8 1M43.8 191.6l-.8 1M45.4 192.6h.9M45.9 191.1l-.5 .4M51.4 191.1l.5 1.5M54.3 188.4h.7M54.7 187.3l.5 1.5M54.9 180.1v1M56.2 191l-1.3 2M56.4 187.4a.74 .74 0 0 0-.9 .5 .74 .74 0 0 0 .6 .9l.4-.2v-.5h-.3"/>
<path d="M57 187.1a1.72 1.72 0 0 1 0 2.3M58.4 191.2l-.5-.1-.2 .1M58.5 191.7l-.8 .9h.9M61.3 195.4v1M61.4 195.5l-.1 .2M62 191.6l.4 .1 .1 .2-.1 .6-.4 .1M62.5 184.3h.6M63.1 183.5h-.6v1.5M65.8 180.2v1.5M65.8 181.1l.4 .1M66.2 180.2h-.4M67.7 191.8h1.1"/>
<path d="M67.7 192.2h1.1M71.2 191.9l-.1 .1M71.2 195.4l.2 1M71.4 187.8l.5 .1M71.7 192.6h.8M71.8 191.5h-.1M71.9 188.7l-.5 .1M71.9 187.8v1.2l-.3 .3M76.2 181.1l-.2 .3M76.3 184v1M76.7 184l-.4 .1M76.9 195.4v1.5"/>
<path d="M76.9 196.3l.5 .1M77.4 195.4l-.5 .1M77.7 191.7l.1 .1M77.8 191.8l.2-.2 .4 .1v.9M77.8 191.8v.8M78.9 187.3l.1 1.4M82.8 184.9h.6M83.4 184h-.4l-.2 .2 .1 .2 .5 .1M84.6 181.1h.6M85.2 180.2h-.4l-.2 .2 .1 .2 .5 .1M85.3 187.3h.9M85.7 194.9a.5 .5 0 0 0-.7 .5v.5a.5 .5 0 0 0 .7 .5"/>
<path d="M88.6 184l.1 .9 .3 .1 .2-.2M89.1 191.6h.6M89.2 184v1M89.3 191.1v1.3l.2 .2M90.4 187.3h.6M90.4 188.1h.6M90.8 188.1l.5 .7M92.6 192.5l.2 .1h.4M92.6 191.1h.9M94.6 180.3l-.9 .9h1M98.2 180.4l.4 .1 .1 .4-.3 .3h-.3M101.9 194.7a1.72 1.72 0 0 0 0 2.3"/>
<path d="M106.9 180.5h.3v.5l-.5 .2M106.9 187.3v.1M106.9 187.8v1M107.6 188.7l.1 .1M107.7 187.9v.3M108.1 191.6l.1 .9 .3 .1 .2-.1M108.7 191.6v1M109.9 195.4h.5M110.1 194.9v1.3l.3 .2M110.2 187.8l.4 .1 .1 .2v.5l-.5 .2M114.7 187.3v1.2l-.1 .2-.4 .1M114.9 195.4l.5 .1"/>
<path d="M115.4 196.3l-.5 .1M115.4 194.9v1.5M115.5 180.5l.2 .2-.2 .4M124.7 180.5h.5M127.1 187.8l.3 .3v.4l-.3 .3M128 187.3v.1M132.3 187.3h.9l-.5 .6M132.9 187.9l.3 .2v.4l-.3 .3M134.9 187.2l-1.2 1.9"/>
</g>
<g fill="none" stroke="#0000c2" stroke-width=".34">
<path d="M22 17l.5-.1 .3 .1M22.8 18.4l-.3 .2-.5-.1M27.5 16.9l.5 1.7M39 18.6h.8M39 16.9h.8M39 17.7h.5M47.4 16.9h1M47.9 16.9v1.7M54.3 18.5l.5 .1M54.6 17.4l-.3 .3 .3 .3M111.6 16.9v1.7h.8M118 18.9l.2 .3"/>
<path d="M118.2 16.6l-.2 .4M125 17.4v1.2M125 17.6a.42 .42 0 0 1 .8 .1M125.8 17.7l.2-.3 .4 .1 .1 .2M125.8 17.7v.9M114.8 58.3h.6M115.4 57.5h-.6v1.7h.7M177.4 52.4h1l-.5 .7a.46 .46 0 0 1 .5 .3v.4l-.1 .3h-.7l-.2-.1M31.8 94.9l-.3 .1M37.6 94.9l.9 1.1M38.5 94.9l-.9 1.1M41.2 94.5v1.1"/>
<path d="M41.3 95.1l-.1 .1M47.1 94.9l.2 .3v.8M48.1 94.9v1.1M48.8 95a.46 .46 0 0 0-.7 .1M53.1 95.2h.5M53.1 96h.8M53.1 94.3h.8M238.1 85.7v.2M238.1 84.8v.2M252.7 84.2v1.7M253.5 84.3h-.1M254.3 84.9l-.9 1h1"/>
<path d="M258.5 85.3l.3 .3-.3 .3M258.5 84.8h.2M259.5 84.8v1M260.2 85.2l-.8 .1M100.2 118.5v1.7M100.3 119.5l.5 .7M100.8 119l-.6 .7M107.1 119l.4 .1M107.5 118.5v1.7M107.5 120.1l-.4 .1M183.4 141.3l-1.5 2.1M185.2 141.9v1.1"/>
<path d="M185.2 142.1a.42 .42 0 0 1 .8 0M186 142.1v.9M186 142v.1M198.3 142.1a.42 .42 0 0 1 .7 0v.9M198.3 141.3v1.7"/>
</g>
<path d="M12.7 15.2h87.6v72.4h-87.6zM101.6 15.2h50.8v35.6h-50.8zM227.3 15.2h57.2v54.7h-57.2zM101.6 55.9h53.3v48.2h-53.3zM163.8 50.8h62.3v86.4h-62.3zM12.7 92.7h63.5v78.8h-63.5zM227.3 82.6h57.2v44.4h-57.2zM77.5 116.8h59.7v42h-59.7zM163.8 139.7h120.7v24.1h-120.7z" fill="none" stroke="#0000c2" stroke-width=".18" stroke-dasharray="1.7 .6"/>
<path d="M197.1 83.4h.7M169.2 113.9h.7M197.1 101.2h.7" fill="none" stroke="#a90000" stroke-width=".18"/>
<g fill="#009600" stroke="#009600" stroke-width=".18">
<circle cx="116.8" cy="33" r=".46"/>
<circle cx="33" cy="151.1" r=".46"/>
<circle cx="121.9" cy="135.9" r=".46"/>
</g>
<g font-size="2.8" fill="#840000">
<text x="178" y="190.9">Title:</text>
<text x="187.7" y="190.9">AC IR</text>
<text x="199" y="190.9">Matter</text>
<text x="210.6" y="190.9">module</text>
<text x="223.8" y="190.9">(ESP32-S3-WROOM-1-N16R8)</text>
</g>
<g font-size="2.4" fill="#0000c2">
<text x="14" y="18.8">USB-C</text>
<text x="24.9" y="18.8">5</text>
<text x="28.4" y="18.8">V</text>
<text x="31.9" y="18.8">input,</text>
<text x="41.1" y="18.8">ESD,</text>
<text x="48.7" y="18.8">PTC</text>
<text x="55.4" y="18.8">fuse</text>
<text x="102.9" y="18.8">3.3</text>
<text x="108.9" y="18.8">V</text>
<text x="112.3" y="18.8">LDO</text>
<text x="119.2" y="18.8">(600</text>
<text x="127.1" y="18.8">mA)</text>
<text x="228.6" y="18.8">Status</text>
<text x="238.6" y="18.8">LED</text>
<text x="245.2" y="18.8">(GPIO48)</text>
<text x="102.9" y="59.4">Reset</text>
<text x="111.8" y="59.4">/</text>
<text x="115.6" y="59.4">BOOT</text>
<text x="165.1" y="54.4">ESP32-S3</text>
<text x="180.5" y="54.4">module</text>
<text x="228.6" y="86.1">Header:</text>
<text x="240.2" y="86.1">UART0</text>
<text x="250" y="86.1">+</text>
<text x="254.1" y="86.1">I2C</text>
<text x="260.2" y="86.1">sensor</text>
<text x="14" y="96.3">IR</text>
<text x="18.5" y="96.3">transmitter</text>
<text x="34.4" y="96.3">(2</text>
<text x="39.2" y="96.3">x</text>
<text x="42.5" y="96.3">940</text>
<text x="49.3" y="96.3">nm</text>
<text x="55.1" y="96.3">LED)</text>
<text x="78.7" y="120.4">IR</text>
<text x="83.2" y="120.4">receiver</text>
<text x="95.2" y="120.4">(38</text>
<text x="101.6" y="120.4">kHz,</text>
<text x="108.9" y="120.4">demodulating)</text>
<text x="165.1" y="143.3">Power</text>
<text x="174.6" y="143.3">flags</text>
<text x="186.6" y="143.3">mounting</text>
<text x="200.4" y="143.3">holes</text>
</g>
<g font-size="2.1" fill="#0000c2">
<text x="102.9" y="98.8">BOOT x2:</text>
<text x="114.6" y="98.8">Matter</text>
<text x="122.9" y="98.8">pairing</text>
<text x="102.9" y="102.6">BOOT x3:</text>
<text x="114.6" y="102.6">setup</text>
<text x="122" y="102.6">Wi-Fi</text>
<text x="229.9" y="119.1">1</text>
<text x="232.6" y="119.1">GND</text>
<text x="239.8" y="119.1">2</text>
<text x="242.5" y="119.1">3V3</text>
<text x="247.9" y="119.1">(out)</text>
<text x="256.1" y="119.1">3</text>
<text x="258.8" y="119.1">TXD0</text>
<text x="229.9" y="122.9">4</text>
<text x="232.6" y="122.9">RXD0</text>
<text x="241.1" y="122.9">5</text>
<text x="243.8" y="122.9">SDA</text>
<text x="250.6" y="122.9">6</text>
<text x="253.3" y="122.9">SCL</text>
<text x="12.7" y="177.6">Firmware</text>
<text x="24.1" y="177.6">defaults</text>
<text x="34.4" y="177.6">(sdkconfig.defaults):</text>
<text x="59" y="177.6">IR TX =</text>
<text x="69.5" y="177.6">GPIO4</text>
<text x="77.5" y="177.6">(active</text>
<text x="86.5" y="177.6">high),</text>
<text x="94.3" y="177.6">IR RX =</text>
<text x="105.2" y="177.6">GPIO5</text>
<text x="113.2" y="177.6">(active</text>
<text x="122.1" y="177.6">low),</text>
<text x="12.7" y="181.4">BOOT =</text>
<text x="12.7" y="185.2">N16R8:</text>
<text x="22.1" y="185.2">GPIO35-37</text>
<text x="22.9" y="181.4">GPIO0,</text>
<text x="31.7" y="181.4">RGB LED =</text>
<text x="36.2" y="185.2">are</text>
<text x="41.1" y="185.2">used</text>
<text x="46" y="181.4">GPIO48</text>
<text x="47.6" y="185.2">by</text>
<text x="51.4" y="185.2">the</text>
<text x="55.4" y="181.4">(WS2812</text>
<text x="56.2" y="185.2">octal</text>
<text x="63.2" y="185.2">PSRAM and</text>
<text x="66.6" y="181.4">protocol),</text>
<text x="77.3" y="185.2">must</text>
<text x="78.9" y="181.4">local</text>
<text x="84" y="185.2">stay</text>
<text x="85.8" y="181.4">sensor</text>
<text x="89.9" y="185.2">unconnected.</text>
<text x="94.4" y="181.4">I2C</text>
<text x="99.4" y="181.4">SDA =</text>
<text x="108" y="181.4">GPIO8,</text>
<text x="116.8" y="181.4">SCL =</text>
<text x="125.4" y="181.4">GPIO9.</text>
<text x="12.7" y="189">USB-C:</text>
<text x="22.6" y="189">native</text>
<text x="30.6" y="189">USB</text>
<text x="36.4" y="189">(USB-Serial-JTAG)</text>
<text x="59.5" y="189">for</text>
<text x="63.9" y="189">flashing</text>
<text x="74.2" y="189">and</text>
<text x="79.6" y="189">logs.</text>
<text x="86.3" y="189">The</text>
<text x="91.4" y="189">REPL console</text>
<text x="108.2" y="189">is</text>
<text x="111.4" y="189">on</text>
<text x="115.5" y="189">UART0 (J2</text>
<text x="128.6" y="189">pins</text>
<text x="134.5" y="189">3/4).</text>
<text x="12.7" y="192.8">IR LED current:</text>
<text x="12.7" y="196.6">U4:</text>
<text x="17.7" y="196.6">TSOP38238,</text>
<text x="31.6" y="192.8">(5</text>
<text x="32.5" y="196.6">VS1838B</text>
<text x="35.3" y="192.8">V -</text>
<text x="41.1" y="192.8">2</text>
<text x="43.7" y="196.6">or</text>
<text x="46.3" y="192.8">1.35</text>
<text x="47.3" y="196.6">any</text>
<text x="52.5" y="196.6">38</text>
<text x="52.6" y="192.8">V)</text>
<text x="56.6" y="196.6">kHz</text>
<text x="59.1" y="192.8">22</text>
<text x="61.9" y="196.6">receiver</text>
<text x="63.2" y="192.8">ohm</text>
<text x="69.2" y="192.8">=</text>
<text x="72.1" y="196.6">with</text>
<text x="72.4" y="192.8">~100</text>
<text x="77.9" y="196.6">pinout</text>
<text x="79.1" y="192.8">mA peak</text>
<text x="86.2" y="196.6">OUT-GND-VS</text>
<text x="90.2" y="192.8">at</text>
<text x="93.7" y="192.8">33</text>
<text x="97.8" y="192.8">% carrier</text>
<text x="102.8" y="196.6">(check</text>
<text x="109.6" y="192.8">duty.</text>
<text x="111.5" y="196.6">the</text>
<text x="116.3" y="196.6">datasheet).</text>
</g>
<g font-size="2.1" fill="#840000">
<text x="94.3" y="144.7" transform="rotate(-90 94.3 144.7)">DEMOD</text>
<text x="178" y="178">Firmware:</text>
<text x="178" y="175">Passives</text>
<text x="188.9" y="175">0603</text>
<text x="190.1" y="178">ac_matter_ir</text>
<text x="196" y="175">or</text>
<text x="199.5" y="175">larger,</text>
<text x="205.2" y="178">(ESP-IDF</text>
<text x="208.2" y="175">hand-solder</text>
<text x="217.2" y="178">+</text>
<text x="220.3" y="178">esp_matter),</text>
<text x="223.7" y="175">pads</text>
<text x="235.6" y="178">see</text>
<text x="240.7" y="178">README.md</text>
<text x="178" y="184">Sheet:</text>
<text x="178" y="181.2">DIY</text>
<text x="183.2" y="181.2">-</text>
<text x="186.8" y="181.2">air-connditioner-control-matter</text>
<text x="178" y="186.7">File:</text>
<text x="184.1" y="186.7">ac_ir_s3.kicad_sch</text>
<text x="178" y="196.9">KiCad</text>
<text x="178" y="194.1">Size:</text>
<text x="184.7" y="194.1">A4</text>
<text x="185.7" y="196.9">E.D.A.</text>
<text x="193.3" y="196.9">9.0.9</text>
<text x="200" y="194.1">Date:</text>
<text x="207" y="194.1">2026-11-09</text>
<text x="263" y="194.3">Rev:</text>
<text x="263" y="196.9">Id:</text>
<text x="267.1" y="196.9">1/1</text>
<text x="269.4" y="194.3">1.0</text>
</g>
<g font-size="1.8" fill="#840000">
<text x="35" y="11.9">1</text>
<text x="85" y="11.9">2</text>
<text x="135" y="11.9">3</text>
<text x="185" y="11.9">4</text>
<text x="235" y="11.9">5</text>
<text x="285" y="11.9">6</text>
<text x="10.3" y="35.9">A</text>
<text x="285.3" y="35.9">A</text>
<text x="10.3" y="85.9">B</text>
<text x="285.3" y="85.9">B</text>
<text x="188.8" y="99.8" transform="rotate(-90 188.8 99.8)">PSRAM</text>
<text x="10.3" y="135.9">C</text>
<text x="285.3" y="135.9">C</text>
<text x="10.3" y="185.9">D</text>
<text x="285.3" y="185.9">D</text>
<text x="35" y="199.9">1</text>
<text x="85" y="199.9">2</text>
<text x="135" y="199.9">3</text>
<text x="185" y="199.9">4</text>
<text x="235" y="199.9">5</text>
<text x="285" y="199.9">6</text>
</g>
<g font-size="1.8" fill="#006464">
<text x="69.9" y="28.8">F1</text>
<text x="107.2" y="27.5">+5V</text>
<text x="119.4" y="26.3">U2</text>
<text x="124.5" y="26.3">AP2112K-3.3</text>
<text x="139.6" y="27.5">+3V3</text>
<text x="224" y="28.8">+5V</text>
<text x="237.4" y="25">D1</text>
<text x="20.3" y="30.1">J1</text>
<text x="25.4" y="30.1">USB-C</text>
<text x="55.9" y="31.3">VBUS</text>
<text x="63.6" y="33.9">PTC 0.75A</text>
<text x="74.8" y="33.9">hold</text>
<text x="81.8" y="31.3">+5V</text>
<text x="105.9" y="33.9">+5V</text>
<text x="119.6" y="33.9">VIN</text>
<text x="124.4" y="33.9">VOUT</text>
<text x="138.3" y="33.9">+3V3</text>
<text x="234.2" y="32.6">1N4148W</text>
<text x="274.2" y="33.9">C7</text>
<text x="37.1" y="36.4">VBUS</text>
<text x="38.2" y="41.5">CC1</text>
<text x="54.6" y="36.4">VBUS</text>
<text x="86.3" y="40.2">VBUS</text>
<text x="111.8" y="36.4">C2</text>
<text x="111.8" y="39">4.7u</text>
<text x="119.6" y="36.4">EN</text>
<text x="125.3" y="40.4" transform="rotate(-90 125.3 40.4)">GND</text>
<text x="144.8" y="36.4">C1</text>
<text x="144.8" y="39">1u</text>
<text x="271.9" y="36.4">100n</text>
<text x="38.2" y="44">CC2</text>
<text x="81.3" y="45.3">U3</text>
<text x="107.2" y="47.9">GND</text>
<text x="140.2" y="47.9">GND</text>
<text x="275.6" y="47.9">D4</text>
<text x="277.4" y="45.3">GND</text>
<text x="39.1" y="49.1">D-</text>
<text x="39.1" y="51.7">D-</text>
<text x="122.4" y="50.4">GND</text>
<text x="200.6" y="52.9">+3V3</text>
<text x="208.2" y="52.9">+3V3</text>
<text x="242.5" y="51.7">R9</text>
<text x="270.1" y="52.3" transform="rotate(-90 270.1 52.3)">VDD</text>
<text x="39.1" y="54.2">D+</text>
<text x="39.1" y="56.7">D+</text>
<text x="241.9" y="56.7">100</text>
<text x="264.4" y="54.2">DIN</text>
<text x="269" y="54.2">DOUT</text>
<text x="270.1" y="58.2" transform="rotate(-90 270.1 58.2)">VSS</text>
<text x="36.9" y="64.4">SBU1</text>
<text x="86.9" y="65.6">GND</text>
<text x="104" y="63.1">+3V3</text>
<text x="132" y="63.1">+3V3</text>
<text x="180.2" y="65.6">+3V3</text>
<text x="205.7" y="61.8">C3</text>
<text x="205.7" y="64.4">10u</text>
<text x="213.4" y="61.8">C4</text>
<text x="213.4" y="64.4">100n</text>
<text x="254" y="63.1">SK6812MINI</text>
<text x="26.3" y="67.6" transform="rotate(-90 26.3 67.6)">SHIELD</text>
<text x="33.9" y="67.6" transform="rotate(-90 33.9 67.6)">GND</text>
<text x="36.9" y="66.9">SBU2</text>
<text x="61" y="70.7">R3</text>
<text x="68.6" y="70.7">R4</text>
<text x="81.9" y="69.4">USBLC6-2SC6</text>
<text x="109.2" y="72">R1</text>
<text x="137.2" y="72">R2</text>
<text x="167.6" y="70.7">U1</text>
<text x="267.2" y="68.2">GND</text>
<text x="61" y="73.3">5.1k</text>
<text x="68.6" y="73.3">5.1k</text>
<text x="109.2" y="74.5">10k</text>
<text x="137.2" y="74.5">10k</text>
<text x="170.7" y="77.1">EN</text>
<text x="183.7" y="77.9" transform="rotate(-90 183.7 77.9)">3V3</text>
<text x="190.2" y="77.1">TXD0</text>
<text x="201.2" y="73.3">GND</text>
<text x="208.8" y="73.3">GND</text>
<text x="23.4" y="80.9">GND</text>
<text x="31" y="80.9">GND</text>
<text x="56.4" y="82.1">GND</text>
<text x="64" y="82.1">GND</text>
<text x="116.8" y="83.4">C5</text>
<text x="126.2" y="83.4">SW2</text>
<text x="170.7" y="82.1">IO0</text>
<text x="189.9" y="79.6">RXD0</text>
<text x="190.5" y="82.1">IO17</text>
<text x="116.8" y="86">1u</text>
<text x="125.3" y="86">RESET</text>
<text x="146.6" y="88.5">SW1</text>
<text x="170.7" y="84.7">IO1</text>
<text x="170.7" y="87.2">IO2</text>
<text x="170.7" y="89.8">IO3</text>
<text x="187.2" y="87.2">USB_D-</text>
<text x="187.2" y="89.8">USB_D+</text>
<text x="190.5" y="84.7">IO18</text>
<text x="112.3" y="94.8">GND</text>
<text x="146" y="91">BOOT</text>
<text x="170.7" y="92.3">IO4</text>
<text x="170.7" y="94.8">IO5</text>
<text x="190.5" y="92.3">IO21</text>
<text x="190.5" y="94.8">IO35</text>
<text x="41.1" y="101.2">+5V</text>
<text x="56.4" y="101.2">+5V</text>
<text x="119.9" y="96.1">GND</text>
<text x="140.2" y="101.2">GND</text>
<text x="170.7" y="97.4">IO6</text>
<text x="170.7" y="99.9">IO7</text>
<text x="190.5" y="97.4">IO36</text>
<text x="190.5" y="99.9">IO37</text>
<text x="235.5" y="99.9">GND</text>
<text x="250.3" y="96.1">J2</text>
<text x="170.7" y="102.5">IO8</text>
<text x="170.7" y="105">IO9</text>
<text x="170.7" y="107.5">IO10</text>
<text x="190.5" y="102.5">IO38</text>
<text x="190.5" y="105">IO39</text>
<text x="190.5" y="107.5">IO40</text>
<text x="234.8" y="102.5">+3V3</text>
<text x="259.1" y="105">UART0+I2C</text>
<text x="45.7" y="110.1">R8</text>
<text x="45.7" y="112.6">22</text>
<text x="49.3" y="112.6">1/4W</text>
<text x="61" y="110.1">C8</text>
<text x="61" y="112.6">4.7u</text>
<text x="170.7" y="110.1">IO11</text>
<text x="170.7" y="112.6">IO12</text>
<text x="190.5" y="110.1">IO41</text>
<text x="190.5" y="112.6">IO42</text>
<text x="170.7" y="115.2">IO13</text>
<text x="170.7" y="117.7">IO14</text>
<text x="190.5" y="115.2">IO45</text>
<text x="190.5" y="117.7">IO46</text>
<text x="47.3" y="125.3">IR</text>
<text x="50.4" y="125.3">940nm</text>
<text x="50.7" y="122.8">D2</text>
<text x="56.4" y="121.5">GND</text>
<text x="119.3" y="122.8">+3V3</text>
<text x="170.7" y="120.2">IO15</text>
<text x="170.7" y="122.8">IO16</text>
<text x="183.7" y="124" transform="rotate(-90 183.7 124)">GND</text>
<text x="190.5" y="120.2">IO47</text>
<text x="190.5" y="122.8">IO48</text>
<text x="124.5" y="131.7">R5</text>
<text x="50.7" y="135.5">D3</text>
<text x="101.3" y="136.8">Vs</text>
<text x="106.7" y="132.9">U4</text>
<text x="124.5" y="134.2">100</text>
<text x="180.8" y="134.2">GND</text>
<text x="196.9" y="132.9">ESP32-S3-WROOM-1-N16R8</text>
<text x="47.3" y="138">IR</text>
<text x="50.4" y="138">940nm</text>
<text x="99.8" y="141.8">OUT</text>
<text x="132.1" y="139.3">C6</text>
<text x="132.1" y="141.8">4.7u</text>
<text x="26.6" y="149.5">R6</text>
<text x="99.6" y="146.9">GND</text>
<text x="113.5" y="146.9">GND</text>
<text x="165.4" y="148.2">PWR_FLAG</text>
<text x="185.7" y="148.2">PWR_FLAG</text>
<text x="198.1" y="148.2">VBUS</text>
<text x="206" y="148.2">PWR_FLAG</text>
<text x="218.9" y="148.2">+5V</text>
<text x="226.3" y="148.2">PWR_FLAG</text>
<text x="246.6" y="148.2">PWR_FLAG</text>
<text x="274.3" y="148.2">M2</text>
<text x="274.3" y="145.6">H1</text>
<text x="26" y="154.5">100</text>
<text x="35.6" y="154.5">R7</text>
<text x="45.7" y="153.3">AO3400A</text>
<text x="45.7" y="150.7">Q1</text>
<text x="106.7" y="153.3">TSOP38238</text>
<text x="127.5" y="150.7">GND</text>
<text x="178.3" y="155.8">GND</text>
<text x="274.3" y="155.8">H2</text>
<text x="35.6" y="157.1">10k</text>
<text x="274.3" y="158.3">M2</text>
<text x="31" y="166">GND</text>
<text x="41.1" y="163.4">GND</text>
</g>
<g font-size="1.8" fill="#0f0f0f">
<text x="245.1" y="27.6">LED_VDD</text>
<text x="279.1" y="27.9" transform="rotate(-90 279.1 27.9)">LED_VDD</text>
<text x="50.8" y="40.3">CC1</text>
<text x="50.8" y="47.9">USB_DN</text>
<text x="50.8" y="42.8">CC2</text>
<text x="268.9" y="43.2" transform="rotate(-90 268.9 43.2)">LED_VDD</text>
<text x="50.8" y="50.5">USB_DN</text>
<text x="50.8" y="53">USB_DP</text>
<text x="73.7" y="53">USB_DN</text>
<text x="73.8" y="50.5">USB_DP</text>
<text x="96.5" y="53">USB_DN</text>
<text x="96.5" y="50.5">USB_DP</text>
<text x="233.5" y="53">RGB</text>
<text x="250.2" y="53">RGB_DIN</text>
<text x="50.8" y="55.5">USB_DP</text>
<text x="58.1" y="64.8" transform="rotate(-90 58.1 64.8)">CC1</text>
<text x="65.7" y="64.8" transform="rotate(-90 65.7 64.8)">CC2</text>
<text x="114" y="77.5" transform="rotate(-90 114 77.5)">EN</text>
<text x="121.6" y="76.2" transform="rotate(-90 121.6 76.2)">EN</text>
<text x="162.4" y="75.9">EN</text>
<text x="200.7" y="75.9">TXD0</text>
<text x="106.3" y="81.4" transform="rotate(-90 106.3 81.4)">EN</text>
<text x="134.3" y="82.1" transform="rotate(-90 134.3 82.1)">IO0</text>
<text x="141.9" y="81.3" transform="rotate(-90 141.9 81.3)">IO0</text>
<text x="161.8" y="80.9">IO0</text>
<text x="200.7" y="78.4">RXD0</text>
<text x="200.7" y="88.6">USB_DP</text>
<text x="200.7" y="86">USB_DN</text>
<text x="159.6" y="93.6">IR_RX</text>
<text x="159.9" y="91.1">IR_TX</text>
<text x="161.3" y="101.3">SDA</text>
<text x="161.4" y="103.8">SCL</text>
<text x="238.7" y="106.3">RXD0</text>
<text x="239" y="103.8">TXD0</text>
<text x="240.1" y="108.9">SDA</text>
<text x="240.1" y="111.4">SCL</text>
<text x="39" y="116.5">IR_A</text>
<text x="200.7" y="121.6">RGB</text>
<text x="38.7" y="129.2">IR_M</text>
<text x="114.3" y="135.5">IR_VS</text>
<text x="38.9" y="141.9">IR_K</text>
<text x="109.2" y="140.6">IR_RX</text>
<text x="32.7" y="148.6" transform="rotate(-90 32.7 148.6)">IR_GATE</text>
<text x="16.4" y="150.8">IR_TX</text>
<text x="241.3" y="150.8">LED_VDD</text>
<text x="261.6" y="150.8">IR_VS</text>
</g>
<g font-size="1.8" fill="#a90000">
<text x="44.5" y="35.3">A4</text>
<text x="117.4" y="32.8">1</text>
<text x="117.4" y="35.3">3</text>
<text x="130.1" y="32.8">5</text>
<text x="44.5" y="40.4">A5</text>
<text x="44.4" y="42.9">B5</text>
<text x="88.6" y="47.7" transform="rotate(-90 88.6 47.7)">5</text>
<text x="124.2" y="42.6" transform="rotate(-90 124.2 42.6)">2</text>
<text x="269" y="47.7" transform="rotate(-90 269 47.7)">4</text>
<text x="44.4" y="50.5">B7</text>
<text x="44.5" y="48">A7</text>
<text x="44.5" y="53.1">A6</text>
<text x="84.4" y="50.5">1</text>
<text x="84.4" y="53.1">3</text>
<text x="92" y="50.5">6</text>
<text x="92" y="53.1">4</text>
<text x="262.2" y="53.1">3</text>
<text x="274.9" y="53.1">1</text>
<text x="44.4" y="55.6">B6</text>
<text x="88.6" y="57.9" transform="rotate(-90 88.6 57.9)">2</text>
<text x="44.4" y="65.8">B8</text>
<text x="44.5" y="63.2">A8</text>
<text x="269" y="60.4" transform="rotate(-90 269 60.4)">2</text>
<text x="25.1" y="72.4" transform="rotate(-90 25.1 72.4)">S1</text>
<text x="32.8" y="72.4" transform="rotate(-90 32.8 72.4)">A1</text>
<text x="168.2" y="75.9">3</text>
<text x="182.6" y="73.1" transform="rotate(-90 182.6 73.1)">2</text>
<text x="195.5" y="75.9">37</text>
<text x="167.6" y="81">27</text>
<text x="167.6" y="83.6">39</text>
<text x="195.5" y="78.5">36</text>
<text x="195.5" y="81">10</text>
<text x="195.5" y="83.6">11</text>
<text x="167.6" y="86.1">38</text>
<text x="167.6" y="88.6">15</text>
<text x="195.5" y="86.1">13</text>
<text x="195.5" y="88.6">14</text>
<text x="168.2" y="91.2">4</text>
<text x="168.2" y="93.7">5</text>
<text x="195.5" y="91.2">23</text>
<text x="195.5" y="93.7">28</text>
<text x="167.6" y="101.3">12</text>
<text x="168.2" y="96.3">6</text>
<text x="168.2" y="98.8">7</text>
<text x="195.5" y="96.3">29</text>
<text x="195.5" y="98.8">30</text>
<text x="195.5" y="101.3">31</text>
<text x="247.6" y="98.8">1</text>
<text x="247.6" y="101.3">2</text>
<text x="167.6" y="103.9">17</text>
<text x="167.6" y="106.4">18</text>
<text x="195.5" y="103.9">32</text>
<text x="195.5" y="106.4">33</text>
<text x="247.6" y="103.9">3</text>
<text x="247.6" y="106.4">4</text>
<text x="167.6" y="109">19</text>
<text x="167.6" y="111.5">20</text>
<text x="195.5" y="109">34</text>
<text x="195.5" y="111.5">35</text>
<text x="247.6" y="109">5</text>
<text x="247.6" y="111.5">6</text>
<text x="167.6" y="114">21</text>
<text x="167.6" y="116.6">22</text>
<text x="168.2" y="119.1">8</text>
<text x="195.5" y="114">26</text>
<text x="195.5" y="116.6">16</text>
<text x="195.5" y="119.1">24</text>
<text x="168.2" y="121.7">9</text>
<text x="195.5" y="121.7">25</text>
<text x="182.6" y="126.4" transform="rotate(-90 182.6 126.4)">1</text>
<text x="104.7" y="135.6">3</text>
<text x="104.7" y="140.7">1</text>
<text x="42.9" y="148" transform="rotate(-90 42.9 148)">3</text>
<text x="104.7" y="145.8">2</text>
<text x="36.1" y="150.9">1</text>
<text x="42.9" y="155.6" transform="rotate(-90 42.9 155.6)">2</text>
</g>
<text font-size="1.1" fill="#840000" x="270.2" y="58.1">RGB</text>
</svg>
